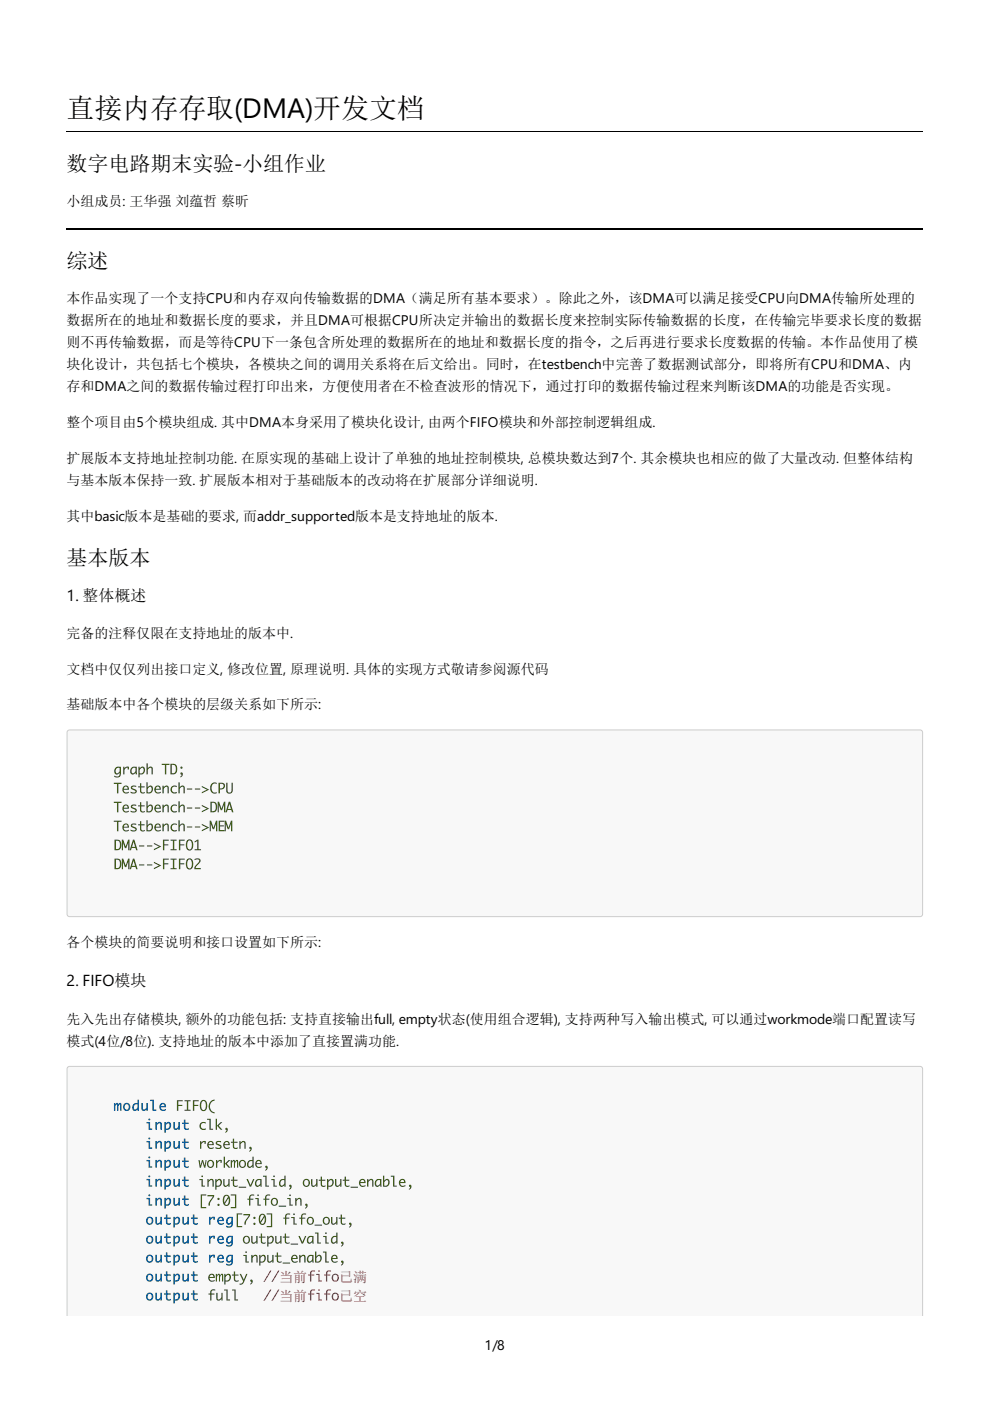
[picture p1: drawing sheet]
<svg xmlns="http://www.w3.org/2000/svg" width="210mm" height="297mm" viewBox="0 0 210 297" stroke-linecap="round" stroke-linejoin="round" font-family="sans-serif">
<path d="M14.1 28h181.6" fill="none" stroke="#000" stroke-width=".21"/>
<path d="M14.1 48.6h181.6" fill="none" stroke="#000" stroke-width=".42"/>
<path d="M14.3 154.8l.4-.1h180.4a.63 .63 0 0 1 .6 .6v38.5a.63 .63 0 0 1-.6 .7h-180.4a.64 .64 0 0 1-.6-.7v-38.5zM14.8 155.5l.4-.2h179.5l.3 .2 .1 .2v37.7l-.1 .2-.3 .2h-179.5h-.2l-.3-.4z" fill-rule="evenodd" fill="#ccc"/>
<path d="M14.5 154.9h180.6l.4 .2v.2v38.5v.2l-.4 .2h-180.4l-.3-.2-.1-.2v-38.5z" fill-rule="evenodd" fill="#f8f8f8"/>
<path d="M14.3 226.2l.4-.2h180.4a.63 .63 0 0 1 .6 .6v52.4h-181.6v-52.4zM14.8 226.8l.4-.2 179.7 .1 .2 .3v52h-180.4z" fill-rule="evenodd" fill="#ccc"/>
<path d="M14.4 226.4l.3-.2 180.6 .1 .2 .3v52.4h-181.2z" fill-rule="evenodd" fill="#f8f8f8"/>
<g fill="#3e5915">
<path d="M24.5 162.8l.4-.2h.7v1.3a.84 .84 0 0 1-.4 .9 .84 .84 0 0 1-1-.1v-.3a.66 .66 0 0 0 .9 .2 .66 .66 0 0 0 .3-.8 .64 .64 0 0 1-1 .3 .64 .64 0 0 1-.1-.9zM24.7 163a.49 .49 0 0 0-.2 .6 .49 .49 0 0 0 .6 .2l.3-.3v-.7h-.5zM26.1 162.6h.3v.3l.4-.4 .5 .1v.5h-.2l-.1-.3-.6 .4v1h-.3zM27.9 162.8l.4-.2h.7l.1 1.6h-.3l-.1-.4a.64 .64 0 0 1-.9 .3 .64 .64 0 0 1-.2-.9zM28.1 163a.49 .49 0 0 0-.3 .6 .49 .49 0 0 0 .7 .2l.2-.3v-.7h-.4zM29.3 162.6h.3v.3a.64 .64 0 0 1 .9-.3 .64 .64 0 0 1 .2 1 .85 .85 0 0 1-1.1 .6v.6h-.3zM29.9 162.9l-.3 .4v.6a.65 .65 0 0 0 .8-.3 .65 .65 0 0 0-.2-.8zM31.1 161.8h.2v1.1a.57 .57 0 0 1 .8-.4 .57 .57 0 0 1 .3 .8v.9h-.3v-1.3l-.2-.1-.3 .1-.3 .3v1h-.2zM34.3 161.9h1.6v.3h-.6v2h-.3v-2h-.7zM36.1 161.9a1.15 1.15 0 0 1 1.3 .4 1.15 1.15 0 0 1 .1 1.4l-.4 .4-1 .1zM36.4 162.2v1.7a.9 .9 0 0 0 .9-.4 .9 .9 0 0 0-.1-1l-.2-.2zM38.3 163.8a.44 .44 0 0 1 .5 .4 .44 .44 0 0 1-.3 .5l-.3 .1v-.2a.28 .28 0 0 0 .3-.2 .28 .28 0 0 0-.2-.3zM38.2 162.8a.25 .25 0 0 1 .5 0 .25 .25 0 0 1-.5 0z"/>
<path d="M24.1 166h1.7v.2h-.7v2h-.3v-2h-.7zM26.2 166.8a.69 .69 0 0 1 .8-.2 .69 .69 0 0 1 .3 .8h-1.1a.62 .62 0 0 0 .4 .6 .62 .62 0 0 0 .7-.1 .56 .56 0 0 1-.8 .3 .9 .9 0 0 1-.3-1.4zM26.4 166.9l-.2 .3h.9l-.3-.4zM27.9 166.7l.8-.1h.2v.3a.49 .49 0 0 0-.9 .2h.1a.71 .71 0 0 1 .7 1l-.5 .1a.49 .49 0 0 1-.6-.4 .63 .63 0 0 0 1-.1l-.2-.1a.59 .59 0 0 1-.6-.3 .59 .59 0 0 1 0-.6zM29.7 166.1h.3v.6h.7v.2h-.7v.7a.43 .43 0 0 0 .2 .4 .43 .43 0 0 0 .5-.1v.2a.65 .65 0 0 1-.7 .1 .65 .65 0 0 1-.3-.6v-.7h-.4v-.2h.4zM31 165.9h.3v1.1a.64 .64 0 0 1 .9-.4 .64 .64 0 0 1 .2 1 1.05 1.05 0 0 1-1.4 .6zM31.6 166.9l-.3 .4v.7a.65 .65 0 0 0 .8-.4 .65 .65 0 0 0-.2-.8zM32.9 166.8a.69 .69 0 0 1 .9-.2 .69 .69 0 0 1 .3 .8h-1.1a.62 .62 0 0 0 .4 .6 .62 .62 0 0 0 .7-.1 .56 .56 0 0 1-.8 .3 .9 .9 0 0 1-.4-1.4zM33.2 166.9l-.2 .3h.8l-.2-.4zM34.4 166.6h.3v.3a.57 .57 0 0 1 .7-.3 .57 .57 0 0 1 .4 .7v.9h-.3v-1.2l-.2-.2-.3 .1-.3 .4v.9h-.3zM36.4 166.8l.7-.2h.4v.3a.65 .65 0 0 0-.9 .1 .65 .65 0 0 0 0 .8 .65 .65 0 0 0 .9 .1v.3a.89 .89 0 0 1-1.2-.2 .89 .89 0 0 1 .1-1.2zM37.8 165.9h.3v1a.57 .57 0 0 1 .7-.3 .57 .57 0 0 1 .4 .7v.9h-.3v-1.2l-.2-.2-.3 .1-.3 .4v.9h-.3zM39.6 167.2h1.2v.2h-1.2zM41.3 167.2h1.1v.2h-1.1zM42.8 166.6l1.6 .8-1.6 .8v-.2l1.1-.6-1.1-.5zM44.9 166.1l.7-.2 .4 .1v.3a.83 .83 0 0 0-1 .1 .83 .83 0 0 0-.1 1 .65 .65 0 0 0 .4 .6 .65 .65 0 0 0 .7-.1v.3a1.08 1.08 0 0 1-1.3-.3 1.08 1.08 0 0 1-.1-1.3zM46.3 166h.6a.76 .76 0 0 1 .8 .9 .76 .76 0 0 1-1.1 .5v.8h-.3zM46.6 166.2v1a.55 .55 0 0 0 .8-.5 .55 .55 0 0 0-.8-.5zM47.9 166h.3v1.4a.47 .47 0 0 0 .6 .6 .47 .47 0 0 0 .3-.7v-1.3h.3v1.4a.72 .72 0 0 1-.8 .9 .72 .72 0 0 1-.7-.9z"/>
<path d="M24.1 170h1.7v.2h-.7v2h-.3v-2h-.7zM26.2 170.8a.69 .69 0 0 1 .8-.2 .69 .69 0 0 1 .3 .9h-1.1a.62 .62 0 0 0 .4 .6 .62 .62 0 0 0 .7-.2 .56 .56 0 0 1-.8 .3 .9 .9 0 0 1-.3-1.4zM26.4 170.9l-.2 .4h.9l-.3-.5zM27.9 170.7l.8-.1h.2v.3a.49 .49 0 0 0-.9 .2h.1a.71 .71 0 0 1 .7 1l-.5 .2a.49 .49 0 0 1-.6-.4 .63 .63 0 0 0 1-.1l-.2-.2a.59 .59 0 0 1-.6-.3 .59 .59 0 0 1 0-.6zM29.7 170.1h.3v.6h.7v.3h-.7v.6a.43 .43 0 0 0 .2 .5 .43 .43 0 0 0 .5-.2v.3a.65 .65 0 0 1-.7 0 .65 .65 0 0 1-.3-.6v-.6h-.4v-.3h.4zM31 169.9h.3v1.1a.64 .64 0 0 1 .9-.3 .64 .64 0 0 1 .2 .9 1.05 1.05 0 0 1-1.4 .6zM31.6 171l-.3 .3v.7a.65 .65 0 0 0 .8-.4 .65 .65 0 0 0-.2-.8zM32.9 170.8a.69 .69 0 0 1 .9-.2 .69 .69 0 0 1 .3 .9h-1.1a.62 .62 0 0 0 .4 .6 .62 .62 0 0 0 .7-.2 .56 .56 0 0 1-.8 .3 .9 .9 0 0 1-.4-1.4zM33.2 170.9l-.2 .4h.8l-.2-.5zM34.4 170.6h.3v.4a.57 .57 0 0 1 .7-.4 .57 .57 0 0 1 .4 .7v.9h-.3v-1.2l-.2-.2-.3 .1-.3 .4v.9h-.3zM36.4 170.8l.7-.2 .4 .1v.2a.65 .65 0 0 0-.9 .1 .65 .65 0 0 0 0 .9 .65 .65 0 0 0 .9 0v.3a.89 .89 0 0 1-1.2-.2 .89 .89 0 0 1 .1-1.2zM37.8 169.9h.3v1.1a.57 .57 0 0 1 .7-.4 .57 .57 0 0 1 .4 .7v.9h-.3v-1.2l-.2-.2-.3 .1-.3 .4v.9h-.3zM39.6 171.2h1.2v.2h-1.2zM41.3 171.2h1.1v.2h-1.1zM42.8 170.7l1.6 .7-1.6 .8v-.2l1.1-.6-1.1-.5zM44.6 170a1.15 1.15 0 0 1 1.3 .4 1.15 1.15 0 0 1 0 1.3l-.4 .5h-.9zM44.9 170.2v1.8a.9 .9 0 0 0 .8-.5 .9 .9 0 0 0 0-.9l-.2-.3zM46.2 170h.2l.6 1.5 .5-1.5h.3v2.2h-.3v-1.6l-.4 1.2h-.3l-.4-1.2v1.6h-.2zM48.5 170h.3l.7 2.2h-.3l-.2-.5h-.8l-.1 .5h-.3zM48.6 170.4l-.3 1.1h.7z"/>
<path d="M24.1 174h1.7v.2h-.7v2h-.3v-2h-.7zM26.2 174.8a.69 .69 0 0 1 .8-.1 .69 .69 0 0 1 .3 .8h-1.1a.62 .62 0 0 0 .4 .6 .62 .62 0 0 0 .7-.2 .56 .56 0 0 1-.8 .4 .9 .9 0 0 1-.3-1.5zM26.4 174.9l-.2 .4h.9l-.3-.5zM27.9 174.7l.8-.1 .2 .1v.2a.49 .49 0 0 0-.9 .2l.1 .1a.71 .71 0 0 1 .7 1l-.5 .1a.49 .49 0 0 1-.6-.4 .63 .63 0 0 0 1-.1l-.2-.2a.59 .59 0 0 1-.6-.2 .59 .59 0 0 1 0-.7zM29.7 174.1h.3v.7h.7v.2h-.7v.6a.43 .43 0 0 0 .2 .5 .43 .43 0 0 0 .5-.2v.3a.65 .65 0 0 1-.7 0 .65 .65 0 0 1-.3-.6v-.6h-.4v-.2h.4zM31 173.9h.3v1.1a.64 .64 0 0 1 .9-.3 .64 .64 0 0 1 .2 .9 1.05 1.05 0 0 1-1.4 .6zM31.6 175l-.3 .3v.7a.65 .65 0 0 0 .8-.3 .65 .65 0 0 0-.2-.9zM32.9 174.8a.69 .69 0 0 1 .9-.1 .69 .69 0 0 1 .3 .8h-1.1a.62 .62 0 0 0 .4 .6 .62 .62 0 0 0 .7-.2 .56 .56 0 0 1-.8 .4 .9 .9 0 0 1-.4-1.5zM33.2 174.9l-.2 .4h.8l-.2-.5zM34.4 174.6h.3v.4a.57 .57 0 0 1 .7-.4 .57 .57 0 0 1 .4 .7v.9h-.3v-1.2l-.2-.2-.3 .2-.3 .3v.9h-.3zM36.4 174.8l.7-.2 .4 .1v.2a.65 .65 0 0 0-.9 .1 .65 .65 0 0 0 0 .9 .65 .65 0 0 0 .9 0v.3a.89 .89 0 0 1-1.2-.2 .89 .89 0 0 1 .1-1.2zM37.8 173.9h.3v1.1a.57 .57 0 0 1 .7-.4 .57 .57 0 0 1 .4 .7v.9h-.3v-1.2l-.2-.2-.3 .2-.3 .3v.9h-.3zM39.6 175.2h1.2v.3h-1.2zM41.3 175.2h1.1v.3h-1.1zM42.8 174.7l1.6 .8-1.6 .7v-.2l1.1-.5-1.1-.6zM44.5 174h.3l.5 1.5 .5-1.5h.3v2.2h-.3v-1.6l-.4 1.2h-.3l-.4-1.2v1.6h-.2zM46.4 174h1.2v.2h-.9v.8h.8v.2h-.8v.8h.9v.2h-1.2zM47.6 174h.3l.5 1.5 .6-1.5h.3v2.2h-.3v-1.6l-.4 1.2h-.3l-.4-1.2v1.6h-.3z"/>
<path d="M24.3 178a1.15 1.15 0 0 1 1.3 .4 1.15 1.15 0 0 1 0 1.3l-.4 .5-.9 .1zM24.6 178.2v1.8a.9 .9 0 0 0 .8-.4 .9 .9 0 0 0 0-1l-.2-.3zM25.8 178h.3l.5 1.5 .6-1.5h.3v2.3h-.3v-1.7l-.4 1.2h-.3l-.4-1.2v1.7h-.3zM28.2 178h.3l.7 2.3h-.3l-.2-.5h-.8l-.1 .5h-.3zM28.3 178.5l-.3 1.1h.7zM29.5 179.2h1.1v.3h-1.1zM31.2 179.2h1.1v.3h-1.1zM32.6 178.7l1.6 .8-1.6 .8v-.3l1.1-.5-1.1-.6zM34.5 178h1.3v.2h-1v.8h.9v.2h-.9v1.1h-.3zM36.2 178h1.2v.2h-.5v1.8h.5v.3h-1.2v-.3h.5v-1.8h-.5zM37.9 178h1.3v.2h-1v.8h.9v.2h-.9v1.1h-.3zM39.8 178.1a.85 .85 0 0 1 .9 .1 .85 .85 0 0 1 .3 .9 .82 .82 0 0 1-.3 1.1 .82 .82 0 0 1-1.1-.2l-.2-1.2zM39.9 178.3a1.27 1.27 0 0 0 .3 1.8 1.19 1.19 0 0 0 0-1.9zM41.3 178.4l.8-.4v2h.5v.3h-1.3v-.3h.5v-1.7l-.5 .3z"/>
<path d="M24.3 182a1.15 1.15 0 0 1 1.3 .4 1.15 1.15 0 0 1 0 1.4l-.4 .4-.9 .1zM24.6 182.3v1.7a.9 .9 0 0 0 .8-.4 .9 .9 0 0 0 0-1l-.2-.2zM25.8 182h.3l.5 1.5 .6-1.5h.3v2.3h-.3v-1.6l-.4 1.1h-.3l-.4-1.1v1.6h-.3zM28.2 182h.3l.7 2.3h-.3l-.2-.5h-.8l-.1 .5h-.3zM28.3 182.5l-.3 1.1h.7zM29.5 183.3h1.1v.2h-1.1zM31.2 183.3h1.1v.2h-1.1zM32.6 182.7l1.6 .8-1.6 .8v-.3l1.1-.5-1.1-.5zM34.5 182h1.3v.3h-1v.7h.9v.3h-.9v1h-.3zM36.2 182h1.2v.3h-.5v1.8h.5v.2h-1.2v-.2h.5v-1.8h-.5zM37.9 182h1.3v.3h-1v.7h.9v.3h-.9v1h-.3zM39.8 182.1a.85 .85 0 0 1 .9 .1 .85 .85 0 0 1 .3 1 .82 .82 0 0 1-.3 1 .82 .82 0 0 1-1.1-.2l-.2-1.2zM39.9 182.3a1.27 1.27 0 0 0 .3 1.8 1.19 1.19 0 0 0 0-1.9zM41.3 182.1a.74 .74 0 0 1 .7-.1 .74 .74 0 0 1 .5 .6l-1 1.4h1.1v.3h-1.4a2.92 2.92 0 0 1 1-1.7 .56 .56 0 0 0-.9-.2z"/>
</g>
<path d="M24.2 233.9h.3v.3v-.2a.31 .31 0 0 1 .4-.2 .31 .31 0 0 1 .2 .5 .34 .34 0 0 1 .2-.4 .34 .34 0 0 1 .4 .2l.1 1.4h-.3l-.1-1.4-.3 .5v.9h-.3l-.1-1.4-.2 .5v.9h-.3zM26 234.7a.85 .85 0 0 1 1.7 0 .85 .85 0 0 1-1.7 0zM26.6 234.3a.51 .51 0 0 0-.1 .7 .51 .51 0 0 0 .7 0 .52 .52 0 0 0 0-.7 .52 .52 0 0 0-.6 0zM29.1 233.2h.4v2.3h-.4v-.3a.64 .64 0 0 1-.9 .2 .64 .64 0 0 1-.1-.9 .85 .85 0 0 1 1-.6zM28.5 234.3a.45 .45 0 0 0-.2 .6 .45 .45 0 0 0 .6 .2l.2-.3v-.6zM30 233.9h.3v1.2l.2 .2 .5-.5v-.9h.4v1.6h-.4v-.3a.56 .56 0 0 1-.7 .3 .56 .56 0 0 1-.3-.7zM31.9 233.2h.7v2h.5v.3h-.8v-2.1h-.4zM34 234.1a.71 .71 0 0 1 .9-.2 .71 .71 0 0 1 .3 .9h-1.1a.6 .6 0 0 0 .4 .5 .6 .6 0 0 0 .7-.2 .57 .57 0 0 1-.9 .4 .92 .92 0 0 1-.3-1.4zM34.3 234.2l-.2 .3h.8l-.2-.4z" fill="#059"/>
<path d="M37.5 233.3h1.2v.2h-.9v.8h.9v.2h-.9v1h-.3zM39.1 233.3h1.3v.2h-.5v1.8h.5v.2h-1.3v-.2h.5v-1.8h-.5zM40.9 233.3h1.2v.2h-.9v.8h.8v.2h-.8v1h-.3zM42.7 233.3a.85 .85 0 0 1 1 .1 .85 .85 0 0 1 .2 1 .82 .82 0 0 1-.3 1 .82 .82 0 0 1-1-.1l-.2-1.2zM42.9 233.5a1.27 1.27 0 0 0 .3 1.9 1.19 1.19 0 0 0 0-2zM44.7 233.5l.6-.3 .2-.1v.3a1.27 1.27 0 0 0-1 1.2 1.27 1.27 0 0 0 1 1.2v.3a1.5 1.5 0 0 1-1.2-1.1 1.5 1.5 0 0 1 .4-1.5z" fill="#3e5915"/>
<path d="M31.1 237.9h.7v1.4h.5v.2h-.8v-1.3h-.4zM31.5 237.4a.2 .2 0 0 1 .4 0 .2 .2 0 0 1-.4 0zM33 237.9h.3v.3a.56 .56 0 0 1 .7-.3 .56 .56 0 0 1 .3 .7v.9h-.3v-1.2l-.2-.2-.5 .5v.9h-.3zM34.8 237.9h.4v.3a.64 .64 0 0 1 .9-.2 .64 .64 0 0 1 .1 .9 .85 .85 0 0 1-1 .6v.7h-.4zM35.4 238.3l-.2 .3v.7a.61 .61 0 0 0 .7-.4 .61 .61 0 0 0-.2-.7zM36.8 237.9h.3v1.2l.2 .2 .5-.5v-.9h.3v1.6h-.3v-.3a.56 .56 0 0 1-.7 .4 .56 .56 0 0 1-.3-.8zM39 237.4h.3v.6h.7v.3h-.7v.6a.41 .41 0 0 0 .3 .4 .41 .41 0 0 0 .5-.1v.3a.66 .66 0 0 1-.8 0 .66 .66 0 0 1-.3-.6v-.6h-.4v-.3h.4z" fill="#059"/>
<path d="M42.5 238.1l.8-.2 .3 .1v.2a.65 .65 0 0 0-.8 .1 .65 .65 0 0 0 0 .9 .65 .65 0 0 0 .8 0v.3a.89 .89 0 0 1-1.1-.2 .89 .89 0 0 1 0-1.2zM43.9 237.2h.8v2.1h.5v.2h-.8v-2.1h-.5zM45.7 237.2h.3v1.5l.8-.8h.3l-.7 .8 .8 .8h-.4l-.8-.8v.8h-.3zM47.8 239.2a.44 .44 0 0 1 .6 .3 .44 .44 0 0 1-.4 .5l-.3 .2v-.2a.28 .28 0 0 0 .3-.3 .28 .28 0 0 0-.2-.3z" fill="#3e5915"/>
<path d="M31.1 241.9h.7v1.4h.5v.3h-.8v-1.4h-.4zM31.5 241.4a.2 .2 0 0 1 .4 0 .2 .2 0 0 1-.4 0zM33 241.9h.3v.4a.56 .56 0 0 1 .7-.4 .56 .56 0 0 1 .3 .7v1h-.3v-1.3l-.2-.1-.5 .4v1h-.3zM34.8 241.9h.4v.4a.64 .64 0 0 1 .9-.3 .64 .64 0 0 1 .1 .9 .85 .85 0 0 1-1 .7v.6h-.4zM35.4 242.3l-.2 .3v.7a.61 .61 0 0 0 .7-.4 .61 .61 0 0 0-.2-.7zM36.8 241.9h.3v1.3l.2 .1 .5-.4v-1h.3v1.7h-.3v-.4a.56 .56 0 0 1-.7 .4 .56 .56 0 0 1-.3-.8zM39 241.4h.3v.6h.7v.3h-.7v.6a.41 .41 0 0 0 .3 .5 .41 .41 0 0 0 .5-.2v.3a.66 .66 0 0 1-.8 0 .66 .66 0 0 1-.3-.6v-.6h-.4v-.3h.4z" fill="#059"/>
<path d="M42.4 241.9h.3v.4l.4-.4h.5v.6h-.2l-.1-.4-.6 .5v1h-.3zM44.1 242.1a.69 .69 0 0 1 .9-.1 .69 .69 0 0 1 .3 .8h-1.1a.62 .62 0 0 0 .4 .6 .62 .62 0 0 0 .7-.2 .56 .56 0 0 1-.8 .4 .9 .9 0 0 1-.4-1.5zM44.4 242.2l-.2 .4h.8l-.2-.4zM45.9 242l.8-.1 .2 .1v.2a.49 .49 0 0 0-.9 .2l.1 .1a.71 .71 0 0 1 .7 1l-.5 .1a.49 .49 0 0 1-.6-.4 .63 .63 0 0 0 1-.1l-.2-.2a.59 .59 0 0 1-.6-.2 .59 .59 0 0 1 0-.7zM47.5 242.1a.69 .69 0 0 1 .9-.1 .69 .69 0 0 1 .3 .8h-1.1a.62 .62 0 0 0 .4 .6 .62 .62 0 0 0 .7-.2 .56 .56 0 0 1-.8 .4 .9 .9 0 0 1-.4-1.5zM47.8 242.2l-.2 .4h.8l-.2-.4zM49.4 241.4h.2v.7h.8v.2h-.8v.6a.43 .43 0 0 0 .3 .5 .43 .43 0 0 0 .5-.1v.2a.65 .65 0 0 1-.7 0 .65 .65 0 0 1-.3-.5v-.7h-.4v-.2h.4zM50.7 241.9h.3v.4a.57 .57 0 0 1 .7-.4 .57 .57 0 0 1 .4 .8v.9h-.3v-1.3l-.2-.2-.3 .2-.3 .3v1h-.3zM52.9 243.2a.44 .44 0 0 1 .5 .3 .44 .44 0 0 1-.3 .6l-.3 .1v-.2a.28 .28 0 0 0 .3-.3 .28 .28 0 0 0-.2-.2z" fill="#3e5915"/>
<path d="M31.1 245.9h.7v1.4h.5v.3h-.8v-1.4h-.4zM31.5 245.4a.2 .2 0 0 1 .4 0 .2 .2 0 0 1-.4 0zM33 245.9h.3v.4a.56 .56 0 0 1 .7-.4 .56 .56 0 0 1 .3 .8v.9h-.3v-1.3l-.2-.1-.5 .4v1h-.3zM34.8 245.9h.4v.4a.64 .64 0 0 1 .9-.3 .64 .64 0 0 1 .1 1 .85 .85 0 0 1-1 .6v.6h-.4zM35.4 246.3l-.2 .3v.7a.61 .61 0 0 0 .7-.3 .61 .61 0 0 0-.2-.8zM36.8 245.9h.3v1.3l.2 .1 .5-.4v-1h.3v1.7h-.3v-.4a.56 .56 0 0 1-.7 .4 .56 .56 0 0 1-.3-.7zM39 245.4h.3v.7h.7v.2h-.7v.7a.41 .41 0 0 0 .3 .4 .41 .41 0 0 0 .5-.2v.3a.66 .66 0 0 1-.8 .1 .66 .66 0 0 1-.3-.6v-.7h-.4v-.2h.4z" fill="#059"/>
<path d="M42.1 246h.2l.2 1.2 .3-1.2h.3l.3 1.2 .2-1.2h.2l-.3 1.6h-.2l-.4-1.3-.3 1.3h-.3zM43.8 246.8a.85 .85 0 0 1 1.7 0 .85 .85 0 0 1-1.7 0zM44.3 246.3a.58 .58 0 0 0-.1 .8 .58 .58 0 0 0 .8 .1 .58 .58 0 0 0 .1-.7 .58 .58 0 0 0-.8-.2zM45.8 246h.3v.3l.4-.4 .5 .1v.5h-.2l-.2-.3-.5 .4v1h-.3zM47.4 245.2h.3v1.5l.8-.7h.3l-.7 .7 .8 .9h-.4l-.8-.9v.9h-.3zM48.9 246h.3v.3l.1-.2a.3 .3 0 0 1 .4-.2 .3 .3 0 0 1 .1 .5 .35 .35 0 0 1 .3-.4 .35 .35 0 0 1 .4 .1v1.5h-.2l-.1-1.4-.4 .5v.9h-.2l-.1-1.4-.3 .4v1h-.3zM50.6 246.8a.82 .82 0 0 1 1.6 0 .82 .82 0 0 1-1.6 0zM51.1 246.3a.58 .58 0 0 0-.1 .8 .58 .58 0 0 0 .7 .1 .58 .58 0 0 0 .1-.7 .58 .58 0 0 0-.7-.2zM53.5 245.2h.3v2.4h-.3v-.4a.64 .64 0 0 1-.9 .3 .64 .64 0 0 1-.2-.9 .85 .85 0 0 1 1.1-.6zM52.8 246.4a.49 .49 0 0 0-.2 .6 .49 .49 0 0 0 .6 .2l.3-.3v-.7h-.4zM54.3 246.2a.69 .69 0 0 1 .9-.2 .69 .69 0 0 1 .3 .8h-1.1a.62 .62 0 0 0 .4 .6 .62 .62 0 0 0 .7-.2 .56 .56 0 0 1-.8 .4 .9 .9 0 0 1-.4-1.4zM54.6 246.3l-.2 .3h.8l-.2-.4zM56.3 247.2a.44 .44 0 0 1 .5 .4 .44 .44 0 0 1-.3 .5l-.3 .1v-.2a.28 .28 0 0 0 .3-.2 .28 .28 0 0 0-.3-.3z" fill="#3e5915"/>
<path d="M31.1 250h.7v1.3h.5v.3h-.8v-1.4h-.4zM31.5 249.4a.2 .2 0 0 1 .4 0 .2 .2 0 0 1-.4 0zM33 250h.3v.3a.56 .56 0 0 1 .7-.4 .56 .56 0 0 1 .3 .8v.9h-.3v-1.2l-.2-.2-.5 .5v.9h-.3zM34.8 250h.4v.3a.64 .64 0 0 1 .9-.3 .64 .64 0 0 1 .1 1 .85 .85 0 0 1-1 .6v.6h-.4zM35.4 250.3l-.2 .4v.6a.61 .61 0 0 0 .7-.3 .61 .61 0 0 0-.2-.8zM36.8 250h.3v1.2l.2 .1 .5-.4v-.9h.3v1.6h-.3v-.3a.56 .56 0 0 1-.7 .3 .56 .56 0 0 1-.3-.7zM39 249.5h.3v.6h.7v.3h-.7v.6a.41 .41 0 0 0 .3 .4 .41 .41 0 0 0 .5-.2v.3a.66 .66 0 0 1-.8 .1 .66 .66 0 0 1-.3-.6v-.6h-.4v-.3h.4z" fill="#059"/>
<path d="M42.3 250h.7v1.4h.4v.2h-.7v-1.4h-.4zM42.7 249.4a.18 .18 0 0 1 .3 0 .18 .18 0 0 1-.3 0zM44 250h.2v.3a.57 .57 0 0 1 .8-.3 .57 .57 0 0 1 .3 .7v.9h-.3v-1.2l-.2-.2-.3 .1-.3 .4v.9h-.2zM45.6 250h.3v.3a.64 .64 0 0 1 .9-.3 .64 .64 0 0 1 .2 1 .85 .85 0 0 1-1.1 .6v.6h-.3zM46.2 250.3l-.3 .4v.7a.65 .65 0 0 0 .8-.4 .65 .65 0 0 0-.2-.8zM47.3 250h.3v1.2l.2 .2 .6-.5v-.9h.3v1.6h-.3v-.4a.57 .57 0 0 1-.7 .4 .57 .57 0 0 1-.4-.7zM49.4 249.5h.2v.6h.8v.2h-.8v.7a.43 .43 0 0 0 .3 .4 .43 .43 0 0 0 .5-.1v.2a.65 .65 0 0 1-.7 .1 .65 .65 0 0 1-.3-.6v-.7h-.4v-.2h.4zM50.6 251.6h1.6v.2h-1.6zM52.3 250h.3l.5 1.3 .6-1.3h.2l-.7 1.6h-.2zM54.3 250.2l.4-.2h.8v1.6h-.3v-.4a.64 .64 0 0 1-.9 .3 .64 .64 0 0 1-.2-.9zM54.5 250.4a.49 .49 0 0 0-.2 .6 .49 .49 0 0 0 .6 .3l.3-.4v-.7h-.4zM55.8 249.3h.7v2.1h.5v.2h-.7v-2.1h-.5zM57.5 250h.7v1.4h.5v.2h-.7v-1.4h-.5zM57.9 249.4a.2 .2 0 0 1 .4 0 .2 .2 0 0 1-.4 0zM60.3 249.3h.3v2.3h-.3v-.4a.64 .64 0 0 1-.9 .3 .64 .64 0 0 1-.2-.9 .85 .85 0 0 1 1.1-.6zM59.6 250.4a.49 .49 0 0 0-.2 .6 .49 .49 0 0 0 .6 .3l.3-.4v-.7h-.4zM61.4 251.2a.44 .44 0 0 1 .5 .4 .44 .44 0 0 1-.3 .5l-.3 .1v-.2a.28 .28 0 0 0 .2-.2 .28 .28 0 0 0-.2-.3zM64.1 250.8a.85 .85 0 0 1 1.7 0 .85 .85 0 0 1-1.7 0zM64.6 250.3a.58 .58 0 0 0-.1 .8 .58 .58 0 0 0 .8 .2 .58 .58 0 0 0 .1-.8 .58 .58 0 0 0-.8-.2zM66 250h.2l.1 1.2 .2 .2 .5-.5v-.9h.3v1.6h-.3v-.4a.57 .57 0 0 1-.7 .4 .57 .57 0 0 1-.3-.7zM68 249.5h.3v.6h.7v.2h-.7v.7a.43 .43 0 0 0 .2 .4 .43 .43 0 0 0 .5-.1v.2a.65 .65 0 0 1-.7 .1 .65 .65 0 0 1-.3-.6v-.7h-.4v-.2h.4zM69.3 250h.3v.3a.64 .64 0 0 1 .9-.3 .64 .64 0 0 1 .2 1 .85 .85 0 0 1-1.1 .6v.6h-.3zM69.9 250.3l-.3 .4v.7a.65 .65 0 0 0 .8-.4 .65 .65 0 0 0-.2-.8zM71 250h.3v1.2l.2 .2 .6-.5v-.9h.3v1.6h-.3v-.4a.57 .57 0 0 1-.7 .4 .57 .57 0 0 1-.4-.7zM73.1 249.5h.2v.6h.8v.2h-.8v.7a.43 .43 0 0 0 .3 .4 .43 .43 0 0 0 .5-.1v.2a.65 .65 0 0 1-.7 .1 .65 .65 0 0 1-.3-.6v-.7h-.4v-.2h.4zM74.3 251.6h1.6v.2h-1.6zM76.3 250.2a.69 .69 0 0 1 .9-.2 .69 .69 0 0 1 .3 .8h-1.1a.62 .62 0 0 0 .4 .6 .62 .62 0 0 0 .7-.2 .56 .56 0 0 1-.8 .4 .9 .9 0 0 1-.4-1.4zM76.6 250.3l-.2 .3h.8l-.2-.4zM77.8 250h.3v.3a.57 .57 0 0 1 .7-.3 .57 .57 0 0 1 .4 .7v.9h-.3v-1.2l-.2-.2-.3 .1-.3 .4v.9h-.3zM79.7 250.2l.4-.2h.8v1.6h-.3v-.4a.64 .64 0 0 1-.9 .3 .64 .64 0 0 1-.2-.9zM79.9 250.4a.49 .49 0 0 0-.2 .6 .49 .49 0 0 0 .6 .3l.3-.4v-.7h-.4zM81.2 249.3h.3v1a.64 .64 0 0 1 .9-.3 .64 .64 0 0 1 .2 1 1.05 1.05 0 0 1-1.4 .6zM81.7 250.3l-.2 .4v.7a.65 .65 0 0 0 .8-.4 .65 .65 0 0 0-.3-.8zM82.9 249.3h.7v2.1h.5v.2h-.8v-2.1h-.4zM84.8 250.2a.69 .69 0 0 1 .9-.2 .69 .69 0 0 1 .3 .8h-1.1a.62 .62 0 0 0 .4 .6 .62 .62 0 0 0 .7-.2 .56 .56 0 0 1-.9 .4 .9 .9 0 0 1-.3-1.4zM85 250.3l-.1 .3h.8l-.2-.4zM86.8 251.2a.44 .44 0 0 1 .5 .4 .44 .44 0 0 1-.3 .5l-.3 .1v-.2a.28 .28 0 0 0 .2-.2 .28 .28 0 0 0-.2-.3z" fill="#3e5915"/>
<path d="M31.1 254h.7v1.3h.5v.3h-.8v-1.3h-.4zM31.5 253.4a.2 .2 0 0 1 .4 0 .2 .2 0 0 1-.4 0zM33 254h.3v.3a.56 .56 0 0 1 .7-.3 .56 .56 0 0 1 .3 .7v.9h-.3v-1.2l-.2-.2-.5 .5v.9h-.3zM34.8 254h.4v.3a.64 .64 0 0 1 .9-.2 .64 .64 0 0 1 .1 .9 .85 .85 0 0 1-1 .6v.6h-.4zM35.4 254.4l-.2 .3v.6a.61 .61 0 0 0 .7-.3 .61 .61 0 0 0-.2-.8zM36.8 254h.3v1.2l.2 .2 .5-.5v-.9h.3v1.6h-.3v-.3a.56 .56 0 0 1-.7 .3 .56 .56 0 0 1-.3-.7zM39 253.5h.3v.6h.7v.3h-.7v.6a.41 .41 0 0 0 .3 .4 .41 .41 0 0 0 .5-.1v.2a.66 .66 0 0 1-.8 .1 .66 .66 0 0 1-.3-.6v-.6h-.4v-.3h.4z" fill="#059"/>
<g fill="#3e5915">
<path d="M42.6 253.2h1.1v.3h-.9v2.4h.9v.3h-1.1z"/>
<path d="M44 253.4h1.4v.4l-.4 .5a1.62 1.62 0 0 0-.5 1.3h-.3a3.2 3.2 0 0 1 .9-2h-1.1z"/>
<path d="M46.1 255.5a.25 .25 0 0 1 .5 0 .25 .25 0 0 1-.5 0zM46.1 254.2a.25 .25 0 0 1 .5 0 .25 .25 0 0 1-.5 0z"/>
<path d="M47.6 253.5a.85 .85 0 0 1 1 0 .85 .85 0 0 1 .2 1 .82 .82 0 0 1-.3 1 .82 .82 0 0 1-1.1-.1l-.1-1.2zM47.7 253.7l-.2 .5 .1 .8 .8-1.2-.3-.3zM48.5 254l-.8 1.3a.42 .42 0 0 0 .5 .1 .42 .42 0 0 0 .3-.5z"/>
<path d="M48.9 253.2h1.2v3h-1.2v-.3h.9v-2.4h-.9zM53 253.5l.7-.2h.2v.2a.53 .53 0 0 0-.6 0 .53 .53 0 0 0-.2 .6h.6v.3h-.6v1.2h-.3v-1.2h-.3v-.3h.3zM54.1 254h.8v1.4h.4v.2h-.7v-1.4h-.5zM54.5 253.4a.2 .2 0 0 1 .4 0 .2 .2 0 0 1-.4 0zM56.4 253.5l.7-.2h.2v.2a.53 .53 0 0 0-.7 0 .53 .53 0 0 0-.1 .6h.6v.3h-.6v1.2h-.3v-1.2h-.4v-.3h.4zM57.4 254.8a.82 .82 0 0 1 1.6 0 .82 .82 0 0 1-1.6 0zM57.8 254.4a.58 .58 0 0 0 0 .7 .58 .58 0 0 0 .7 .2 .58 .58 0 0 0 .1-.8 .58 .58 0 0 0-.8-.1zM59.1 255.6h1.6v.2h-1.6zM60.9 254h.7v1.4h.5v.2h-.7v-1.4h-.5zM61.3 253.4a.2 .2 0 0 1 .4 0 .2 .2 0 0 1-.4 0zM62.6 254h.3v.4a.57 .57 0 0 1 .7-.4 .57 .57 0 0 1 .3 .7v.9h-.2v-1.2l-.3-.2-.3 .1-.2 .4v.9h-.3zM64.8 255.3a.44 .44 0 0 1 .5 .3 .44 .44 0 0 1-.3 .5l-.3 .2v-.2a.28 .28 0 0 0 .2-.3 .28 .28 0 0 0-.2-.3z"/>
</g>
<g fill="#059">
<path d="M30.9 258.9a.85 .85 0 0 1 1.7 0 .85 .85 0 0 1-1.7 0zM31.4 258.4a.51 .51 0 0 0 0 .7 .51 .51 0 0 0 .7 0 .52 .52 0 0 0 0-.6 .52 .52 0 0 0-.7-.1zM32.9 258h.4v1.2l.2 .2 .5-.5v-.9h.3v1.6h-.3v-.3a.56 .56 0 0 1-.7 .4 .56 .56 0 0 1-.4-.8zM35.2 257.5h.3v.6h.7v.3h-.7v.6a.41 .41 0 0 0 .3 .4 .41 .41 0 0 0 .4-.1v.3a.66 .66 0 0 1-.7 0 .66 .66 0 0 1-.3-.6v-.6h-.4v-.3h.4zM36.7 258h.4v.4a.64 .64 0 0 1 .9-.3 .64 .64 0 0 1 .1 .9 .85 .85 0 0 1-1 .6v.7h-.4zM37.3 258.4l-.2 .3v.7a.61 .61 0 0 0 .7-.4 .61 .61 0 0 0-.2-.7zM38.7 258h.3v1.2l.2 .2 .5-.5v-.9h.3v1.6h-.3v-.3a.56 .56 0 0 1-.7 .4 .56 .56 0 0 1-.3-.8zM40.9 257.5h.3v.6h.7v.3h-.7v.6a.41 .41 0 0 0 .3 .4 .41 .41 0 0 0 .5-.1v.3a.66 .66 0 0 1-.7 0 .66 .66 0 0 1-.4-.6v-.6h-.4v-.3h.4z"/>
<path d="M44.3 258h.3v.3l.4-.3h.6v.6h-.4v-.3l-.6 .4v.9h-.3zM46.3 258.2a.71 .71 0 0 1 .9-.2 .71 .71 0 0 1 .3 .9h-1.1a.6 .6 0 0 0 .4 .5 .6 .6 0 0 0 .7-.2 .57 .57 0 0 1-.9 .5 .92 .92 0 0 1-.3-1.5zM46.6 258.3l-.2 .3h.7l-.2-.3zM48.2 258.2l.4-.2h.8v1.4a.86 .86 0 0 1-.5 .9 .86 .86 0 0 1-1-.2v-.3a.63 .63 0 0 0 .8 .2 .63 .63 0 0 0 .3-.7 .64 .64 0 0 1-.9 .3 .64 .64 0 0 1-.1-1zM48.4 258.4a.45 .45 0 0 0-.2 .6 .45 .45 0 0 0 .6 .3l.2-.4v-.6z"/>
</g>
<g fill="#3e5915">
<path d="M50.2 257.3h1.2v.2h-.9v2.5h.9v.2h-1.2z"/>
<path d="M51.6 257.4h1.4v.4l-.4 .5a1.62 1.62 0 0 0-.5 1.3h-.3a3.2 3.2 0 0 1 1-1.9h-1.2z"/>
<path d="M53.7 259.5a.25 .25 0 0 1 .5 0 .25 .25 0 0 1-.5 0zM53.7 258.2a.25 .25 0 0 1 .5 0 .25 .25 0 0 1-.5 0z"/>
<path d="M55.2 257.5a.85 .85 0 0 1 1 .1 .85 .85 0 0 1 .2 .9 .82 .82 0 0 1-.3 1 .82 .82 0 0 1-1-.1l-.2-1.2zM55.4 257.7l-.2 .5v.8l.8-1.2-.3-.2zM56.1 258.1l-.8 1.2a.42 .42 0 0 0 .5 .2 .42 .42 0 0 0 .3-.5z"/>
<path d="M56.5 257.3h1.2v2.9h-1.2v-.2h.9v-2.5h-.9zM60.6 257.5l.7-.2h.2v.3a.53 .53 0 0 0-.6 0 .53 .53 0 0 0-.2 .6h.6v.2h-.6v1.2h-.3v-1.2h-.3v-.2h.3zM61.8 258h.7v1.4h.4v.2h-.7v-1.3h-.4zM62.2 257.4a.18 .18 0 0 1 .3 0 .18 .18 0 0 1-.3 0zM64 257.5l.7-.2h.2v.3a.53 .53 0 0 0-.6 0 .53 .53 0 0 0-.2 .6h.6v.2h-.6v1.2h-.3v-1.2h-.3v-.2h.3zM65 258.9a.82 .82 0 0 1 1.6 0 .82 .82 0 0 1-1.6 0zM65.5 258.4a.58 .58 0 0 0-.1 .8 .58 .58 0 0 0 .7 .1 .58 .58 0 0 0 .1-.8 .58 .58 0 0 0-.7-.1zM66.7 259.6h1.6v.3h-1.6zM68.4 258.9a.82 .82 0 0 1 1.6 0 .82 .82 0 0 1-1.6 0zM68.8 258.4a.58 .58 0 0 0 0 .8 .58 .58 0 0 0 .7 .1 .58 .58 0 0 0 .1-.8 .58 .58 0 0 0-.8-.1zM70.2 258h.3v1.3l.2 .1 .6-.4v-1h.2v1.6h-.2v-.3a.57 .57 0 0 1-.8 .4 .57 .57 0 0 1-.3-.8zM72.2 257.5h.3v.7h.7v.2h-.7v.6a.43 .43 0 0 0 .3 .5 .43 .43 0 0 0 .5-.2v.3a.65 .65 0 0 1-.7 0 .65 .65 0 0 1-.4-.6v-.6h-.4v-.2h.4zM74.1 259.3a.44 .44 0 0 1 .5 .3 .44 .44 0 0 1-.3 .6l-.3 .1v-.2a.28 .28 0 0 0 .2-.3 .28 .28 0 0 0-.2-.3z"/>
</g>
<g fill="#059">
<path d="M30.9 262.9a.85 .85 0 0 1 1.7 0 .85 .85 0 0 1-1.7 0zM31.4 262.4a.51 .51 0 0 0 0 .8 .51 .51 0 0 0 .7 0 .52 .52 0 0 0 0-.7 .52 .52 0 0 0-.7-.1zM32.9 262h.4v1.3l.2 .1 .5-.4v-1h.3v1.7h-.3v-.4a.56 .56 0 0 1-.7 .4 .56 .56 0 0 1-.4-.8zM35.2 261.5h.3v.7h.7v.2h-.7v.6a.41 .41 0 0 0 .3 .5 .41 .41 0 0 0 .4-.2v.3a.66 .66 0 0 1-.7 .1 .66 .66 0 0 1-.3-.7v-.6h-.4v-.2h.4zM36.7 262h.4v.4a.64 .64 0 0 1 .9-.3 .64 .64 0 0 1 .1 1 .85 .85 0 0 1-1 .6v.6h-.4zM37.3 262.4l-.2 .3v.7a.61 .61 0 0 0 .7-.3 .61 .61 0 0 0-.2-.8zM38.7 262h.3v1.3l.2 .1 .5-.4v-1h.3v1.7h-.3v-.4a.56 .56 0 0 1-.7 .4 .56 .56 0 0 1-.3-.8zM40.9 261.5h.3v.7h.7v.2h-.7v.6a.41 .41 0 0 0 .3 .5 .41 .41 0 0 0 .5-.2v.3a.66 .66 0 0 1-.7 .1 .66 .66 0 0 1-.4-.7v-.6h-.4v-.2h.4z"/>
<path d="M44.3 262h.3v.4l.4-.4h.6v.7h-.4v-.4l-.6 .4v1h-.3zM46.3 262.2a.71 .71 0 0 1 .9-.1 .71 .71 0 0 1 .3 .8h-1.1a.6 .6 0 0 0 .4 .6 .6 .6 0 0 0 .7-.2 .57 .57 0 0 1-.9 .4 .92 .92 0 0 1-.3-1.5zM46.6 262.4l-.2 .3h.7l-.2-.4zM48.2 262.2l.4-.2h.8v1.4a.86 .86 0 0 1-.5 .9 .86 .86 0 0 1-1-.1v-.3a.63 .63 0 0 0 .8 .1 .63 .63 0 0 0 .3-.7 .64 .64 0 0 1-.9 .3 .64 .64 0 0 1-.1-1zM48.4 262.5a.45 .45 0 0 0-.2 .5 .45 .45 0 0 0 .6 .3l.2-.3v-.7z"/>
</g>
<path d="M51.4 262.9a.85 .85 0 0 1 1.7 0 .85 .85 0 0 1-1.7 0zM51.9 262.4a.58 .58 0 0 0-.1 .8 .58 .58 0 0 0 .8 .1 .58 .58 0 0 0 .1-.8 .58 .58 0 0 0-.8-.1zM53.3 262h.2l.1 1.3 .2 .2 .5-.5v-1h.3v1.7h-.3v-.4a.57 .57 0 0 1-.7 .4 .57 .57 0 0 1-.3-.7zM55.3 261.5h.3v.7h.7v.2h-.7v.7a.43 .43 0 0 0 .2 .4 .43 .43 0 0 0 .5-.1v.2a.65 .65 0 0 1-.7 .1 .65 .65 0 0 1-.3-.6v-.7h-.4v-.2h.4zM56.6 262h.3v.4a.64 .64 0 0 1 .9-.3 .64 .64 0 0 1 .2 1 .85 .85 0 0 1-1.1 .6v.6h-.3zM57.2 262.4l-.3 .3v.7a.65 .65 0 0 0 .8-.3 .65 .65 0 0 0-.2-.8zM58.3 262h.3v1.3l.2 .2 .6-.5v-1h.3v1.7h-.3v-.4a.57 .57 0 0 1-.7 .4 .57 .57 0 0 1-.4-.7zM60.4 261.5h.2v.7h.8v.2h-.8v.7a.43 .43 0 0 0 .3 .4 .43 .43 0 0 0 .5-.1v.2a.65 .65 0 0 1-.7 .1 .65 .65 0 0 1-.3-.6v-.7h-.4v-.2h.4zM61.6 263.7h1.6v.2h-1.6zM63.3 262h.3l.5 1.3 .6-1.3h.3l-.8 1.7h-.2zM65.3 262.3l.4-.3h.8v1.7h-.3v-.4a.64 .64 0 0 1-.9 .3 .64 .64 0 0 1-.2-.9zM65.5 262.4a.49 .49 0 0 0-.2 .7 .49 .49 0 0 0 .6 .2l.3-.3v-.7h-.4zM66.8 261.3h.7v2.1h.5v.3h-.7v-2.1h-.5zM68.5 262h.7v1.4h.5v.3h-.7v-1.4h-.5zM68.9 261.5a.2 .2 0 0 1 .4 0 .2 .2 0 0 1-.4 0zM71.3 261.3h.3v2.4h-.3v-.4a.64 .64 0 0 1-.9 .3 .64 .64 0 0 1-.2-.9 .85 .85 0 0 1 1.1-.7zM70.6 262.4a.49 .49 0 0 0-.2 .7 .49 .49 0 0 0 .6 .2l.3-.3v-.7h-.4zM72.4 263.3a.44 .44 0 0 1 .5 .3 .44 .44 0 0 1-.3 .6l-.3 .1v-.2a.28 .28 0 0 0 .3-.2 .28 .28 0 0 0-.3-.3z" fill="#3e5915"/>
<g fill="#059">
<path d="M30.9 266.9a.85 .85 0 0 1 1.7 0 .85 .85 0 0 1-1.7 0zM31.4 266.4a.51 .51 0 0 0 0 .8 .51 .51 0 0 0 .7 0 .52 .52 0 0 0 0-.7 .52 .52 0 0 0-.7-.1zM32.9 266h.4v1.3l.2 .1 .5-.4v-1h.3v1.7h-.3v-.4a.56 .56 0 0 1-.7 .4 .56 .56 0 0 1-.4-.7zM35.2 265.5h.3v.7h.7v.3h-.7v.6a.41 .41 0 0 0 .3 .4 .41 .41 0 0 0 .4-.2v.3a.66 .66 0 0 1-.7 .1 .66 .66 0 0 1-.3-.6v-.6h-.4v-.3h.4zM36.7 266h.4v.4a.64 .64 0 0 1 .9-.3 .64 .64 0 0 1 .1 1 .85 .85 0 0 1-1 .6v.6h-.4zM37.3 266.4l-.2 .4v.6a.61 .61 0 0 0 .7-.3 .61 .61 0 0 0-.2-.8zM38.7 266h.3v1.3l.2 .1 .5-.4v-1h.3v1.7h-.3v-.4a.56 .56 0 0 1-.7 .4 .56 .56 0 0 1-.3-.7zM40.9 265.5h.3v.7h.7v.3h-.7v.6a.41 .41 0 0 0 .3 .4 .41 .41 0 0 0 .5-.2v.3a.66 .66 0 0 1-.7 .1 .66 .66 0 0 1-.4-.6v-.6h-.4v-.3h.4z"/>
<path d="M44.3 266h.3v.4l.4-.4 .6 .1v.6h-.4v-.4l-.6 .4v1h-.3zM46.3 266.3a.71 .71 0 0 1 .9-.2 .71 .71 0 0 1 .3 .8h-1.1a.6 .6 0 0 0 .4 .6 .6 .6 0 0 0 .7-.2 .57 .57 0 0 1-.9 .4 .92 .92 0 0 1-.3-1.4zM46.6 266.4l-.2 .3h.7l-.2-.4zM48.2 266.2l.4-.2h.8v1.4a.86 .86 0 0 1-.5 .9 .86 .86 0 0 1-1-.1v-.3a.63 .63 0 0 0 .8 .2 .63 .63 0 0 0 .3-.8 .64 .64 0 0 1-.9 .3 .64 .64 0 0 1-.1-.9zM48.4 266.5a.45 .45 0 0 0-.2 .6 .45 .45 0 0 0 .6 .2l.2-.3v-.7z"/>
</g>
<path d="M51.6 266.1h.7v1.4h.5v.2h-.8v-1.4h-.4zM52 265.5a.2 .2 0 0 1 .4 0 .2 .2 0 0 1-.4 0zM53.3 266.1h.3v.3a.57 .57 0 0 1 .7-.4 .57 .57 0 0 1 .3 .8v.9h-.2l-.1-1.3-.2-.1-.3 .1-.2 .3v1h-.3zM55 266.1h.2v.3a.64 .64 0 0 1 .9-.3 .64 .64 0 0 1 .2 1 .85 .85 0 0 1-1.1 .6v.6h-.2zM55.5 266.4l-.3 .4v.6a.65 .65 0 0 0 .8-.3 .65 .65 0 0 0-.2-.8zM56.7 266.1h.2v1.2l.3 .2 .5-.5v-.9h.3v1.6h-.3v-.4a.57 .57 0 0 1-.7 .4 .57 .57 0 0 1-.3-.7zM58.7 265.6h.2v.6h.8v.2h-.8v.7a.43 .43 0 0 0 .3 .4 .43 .43 0 0 0 .5-.1v.2a.65 .65 0 0 1-.7 .1 .65 .65 0 0 1-.3-.6v-.7h-.4v-.2h.4zM59.9 267.7h1.6v.2h-1.6zM61.9 266.3a.69 .69 0 0 1 .9-.2 .69 .69 0 0 1 .3 .8h-1.1a.62 .62 0 0 0 .4 .6 .62 .62 0 0 0 .7-.2 .56 .56 0 0 1-.8 .4 .9 .9 0 0 1-.4-1.4zM62.2 266.4l-.2 .3h.8l-.2-.4zM63.4 266.1h.3v.3a.57 .57 0 0 1 .7-.4 .57 .57 0 0 1 .4 .8v.9h-.3v-1.3l-.2-.1-.3 .1-.3 .3v1h-.3zM65.3 266.3l.4-.2h.8v1.6h-.3v-.4a.64 .64 0 0 1-.9 .3 .64 .64 0 0 1-.2-.9zM65.5 266.5a.49 .49 0 0 0-.2 .6 .49 .49 0 0 0 .6 .2l.3-.3v-.7h-.4zM66.8 265.4h.3v1a.64 .64 0 0 1 .9-.3 .64 .64 0 0 1 .2 1 1.05 1.05 0 0 1-1.4 .6zM67.4 266.4l-.3 .4v.6a.65 .65 0 0 0 .8-.3 .65 .65 0 0 0-.3-.8zM68.5 265.4h.7v2.1h.5v.2h-.7v-2.1h-.5zM70.4 266.3a.69 .69 0 0 1 .9-.2 .69 .69 0 0 1 .3 .8h-1.1a.62 .62 0 0 0 .4 .6 .62 .62 0 0 0 .7-.2 .56 .56 0 0 1-.9 .4 .9 .9 0 0 1-.3-1.4zM70.7 266.4l-.2 .3h.8l-.2-.4zM72.4 267.3a.44 .44 0 0 1 .5 .4 .44 .44 0 0 1-.3 .5l-.3 .1v-.2a.28 .28 0 0 0 .3-.2 .28 .28 0 0 0-.3-.3z" fill="#3e5915"/>
<path d="M30.9 270.9a.85 .85 0 0 1 1.7 0 .85 .85 0 0 1-1.7 0zM31.4 270.5a.51 .51 0 0 0 0 .7 .51 .51 0 0 0 .7 0 .52 .52 0 0 0 0-.7 .52 .52 0 0 0-.7 0zM32.9 270.1h.4v1.2l.2 .2 .5-.5v-.9h.3v1.6h-.3v-.3a.56 .56 0 0 1-.7 .3 .56 .56 0 0 1-.4-.7zM35.2 269.6h.3v.6h.7v.3h-.7v.6a.41 .41 0 0 0 .3 .4 .41 .41 0 0 0 .4-.1v.2a.66 .66 0 0 1-.7 .1 .66 .66 0 0 1-.3-.6v-.6h-.4v-.3h.4zM36.7 270.1h.4v.3a.64 .64 0 0 1 .9-.3 .64 .64 0 0 1 .1 1 .85 .85 0 0 1-1 .6v.6h-.4zM37.3 270.5l-.2 .3v.6a.61 .61 0 0 0 .7-.3 .61 .61 0 0 0-.2-.8zM38.7 270.1h.3v1.2l.2 .2 .5-.5v-.9h.3v1.6h-.3v-.3a.56 .56 0 0 1-.7 .3 .56 .56 0 0 1-.3-.7zM40.9 269.6h.3v.6h.7v.3h-.7v.6a.41 .41 0 0 0 .3 .4 .41 .41 0 0 0 .5-.1v.2a.66 .66 0 0 1-.7 .1 .66 .66 0 0 1-.4-.6v-.6h-.4v-.3h.4z" fill="#059"/>
<path d="M44.4 270.3a.69 .69 0 0 1 .8-.2 .69 .69 0 0 1 .3 .8h-1.1a.62 .62 0 0 0 .4 .6 .62 .62 0 0 0 .7-.1 .56 .56 0 0 1-.8 .3 .9 .9 0 0 1-.3-1.4zM44.6 270.4l-.2 .3h.9l-.3-.4zM45.8 270.1h.2v.4l.1-.2a.3 .3 0 0 1 .4-.2 .3 .3 0 0 1 .2 .4 .35 .35 0 0 1 .2-.4 .35 .35 0 0 1 .4 .2v1.4h-.2l-.1-1.4-.3 .5v.9h-.3l-.1-1.4-.3 .5v.9h-.2zM47.5 270.1h.3v.4a.64 .64 0 0 1 .9-.4 .64 .64 0 0 1 .2 1 .85 .85 0 0 1-1.1 .6v.6h-.3zM48.1 270.4l-.3 .4v.7a.65 .65 0 0 0 .8-.4 .65 .65 0 0 0-.2-.8zM49.6 269.6h.2v.6h.8v.3h-.8v.6a.43 .43 0 0 0 .3 .4 .43 .43 0 0 0 .5-.1v.2a.65 .65 0 0 1-.7 .1 .65 .65 0 0 1-.3-.6v-.6h-.4v-.3h.4zM50.8 270.1h.3l.6 1.2 .5-1.2h.3l-.7 1.5a.86 .86 0 0 1-1 .8v-.3a.57 .57 0 0 0 .7-.5zM53.1 271.4a.44 .44 0 0 1 .5 .3 .44 .44 0 0 1-.3 .5l-.3 .1v-.1a.28 .28 0 0 0 .3-.3 .28 .28 0 0 0-.2-.3z" fill="#3e5915"/>
<g fill="#e60415">
<path d="M57.3 269.4h.2l-1.4 2.4h-.2zM59 269.4h.2l-1.4 2.4h-.2z"/>
<path d="M65.9 269.5l.7-.2 .2 .1v.2a.53 .53 0 0 0-.6 0 .53 .53 0 0 0-.2 .6h.6v.3h-.6v1.2h-.3v-1.2h-.3v-.3h.3zM67 270.1h.8v1.4h.4v.2h-.7v-1.4h-.5zM67.4 269.5a.2 .2 0 0 1 .4 0 .2 .2 0 0 1-.4 0zM69.3 269.5l.7-.2 .2 .1v.2a.53 .53 0 0 0-.6 0 .53 .53 0 0 0-.2 .6h.6v.3h-.6v1.2h-.3v-1.2h-.3v-.3h.3zM70.3 270.9a.82 .82 0 0 1 1.6 0 .82 .82 0 0 1-1.6 0zM70.7 270.4a.58 .58 0 0 0 0 .8 .58 .58 0 0 0 .7 .2 .58 .58 0 0 0 .1-.8 .58 .58 0 0 0-.8-.2z"/>
</g>
<path d="M30.9 274.9a.85 .85 0 0 1 1.7 0 .85 .85 0 0 1-1.7 0zM31.4 274.5a.51 .51 0 0 0 0 .7 .51 .51 0 0 0 .7 0 .52 .52 0 0 0 0-.6 .52 .52 0 0 0-.7-.1zM32.9 274.1h.4v1.2l.2 .2 .5-.5v-.9h.3v1.6h-.3v-.3a.56 .56 0 0 1-.7 .3 .56 .56 0 0 1-.4-.7zM35.2 273.6h.3v.6h.7v.3h-.7v.6a.41 .41 0 0 0 .3 .4 .41 .41 0 0 0 .4-.1v.3a.66 .66 0 0 1-.7 0 .66 .66 0 0 1-.3-.6v-.6h-.4v-.3h.4zM36.7 274.1h.4v.3a.64 .64 0 0 1 .9-.2 .64 .64 0 0 1 .1 .9 .85 .85 0 0 1-1 .6v.6h-.4zM37.3 274.5l-.2 .3v.6a.61 .61 0 0 0 .7-.3 .61 .61 0 0 0-.2-.7zM38.7 274.1h.3v1.2l.2 .2 .5-.5v-.9h.3v1.6h-.3v-.3a.56 .56 0 0 1-.7 .3 .56 .56 0 0 1-.3-.7zM40.9 273.6h.3v.6h.7v.3h-.7v.6a.41 .41 0 0 0 .3 .4 .41 .41 0 0 0 .5-.1v.3a.66 .66 0 0 1-.7 0 .66 .66 0 0 1-.4-.6v-.6h-.4v-.3h.4z" fill="#059"/>
<path d="M44.7 273.6l.7-.2h.2v.2a.53 .53 0 0 0-.6 0 .53 .53 0 0 0-.2 .6h.7v.3h-.7v1.2h-.2v-1.2h-.4v-.3h.4zM45.9 274.1h.2v1.3l.3 .1 .5-.4v-1h.3v1.6h-.3v-.3a.57 .57 0 0 1-.7 .4 .57 .57 0 0 1-.3-.8zM47.5 273.4h.8v2.1h.5v.2h-.8v-2.1h-.5zM49.2 273.4h.8v2.1h.5v.2h-.8v-2.1h-.5z" fill="#3e5915"/>
<g fill="#e60415">
<path d="M57.3 273.4h.2l-1.4 2.4h-.2zM59 273.4h.2l-1.4 2.4h-.2z"/>
<path d="M65.9 273.6l.7-.2h.2v.2a.53 .53 0 0 0-.6 0 .53 .53 0 0 0-.2 .6h.6v.3h-.6v1.2h-.3v-1.2h-.3v-.3h.3zM67 274.1h.8v1.4h.4v.2h-.7v-1.4h-.5zM67.4 273.5a.2 .2 0 0 1 .4 0 .2 .2 0 0 1-.4 0zM69.3 273.6l.7-.2h.2v.2a.53 .53 0 0 0-.6 0 .53 .53 0 0 0-.2 .6h.6v.3h-.6v1.2h-.3v-1.2h-.3v-.3h.3zM70.3 275a.82 .82 0 0 1 1.6 0 .82 .82 0 0 1-1.6 0zM70.7 274.5a.58 .58 0 0 0 0 .7 .58 .58 0 0 0 .7 .2 .58 .58 0 0 0 .1-.8 .58 .58 0 0 0-.8-.1z"/>
</g>
<text font-size="5.9" x="14.1" y="25.1">直接内存存取(DMA)开发文档</text>
<g font-size="4.4">
<text x="14.1" y="36.3">数字电路期末实验-小组作业</text>
<text x="14.1" y="56.9">综述</text>
<text x="14.1" y="119.7">基本版本</text>
</g>
<g font-size="3.4">
<text x="14.1" y="127.4">1. 整体概述</text>
<text x="14.1" y="209.1">2. FIFO模块</text>
</g>
<g font-size="3">
<text x="14.1" y="43.7">小组成员: 王华强 刘蕴哲 蔡昕</text>
<text x="14.1" y="64.3">本作品实现了一个支持CPU和内存双向传输数据的DMA（满足所有基本要求）。除此之外，该DMA可以满足接受CPU向DMA传输所处理的</text>
<text x="14.1" y="68.9">数据所在的地址和数据长度的要求，并且DMA可根据CPU所决定并输出的数据长度来控制实际传输数据的长度，在传输完毕要求长度的数据</text>
<text x="14.1" y="73.6">则不再传输数据，而是等待CPU下一条包含所处理的数据所在的地址和数据长度的指令，之后再进行要求长度数据的传输。本作品使用了模</text>
<text x="14.1" y="78.2">块化设计，共包括七个模块，各模块之间的调用关系将在后文给出。同时，在testbench中完善了数据测试部分，即将所有CPU和DMA、内</text>
<text x="14.1" y="82.9">存和DMA之间的数据传输过程打印出来，方便使用者在不检查波形的情况下，通过打印的数据传输过程来判断该DMA的功能是否实现。</text>
<text x="14.1" y="90.5">整个项目由5个模块组成. 其中DMA本身采用了模块化设计, 由两个FIFO模块和外部控制逻辑组成.</text>
<text x="14.1" y="98.1">扩展版本支持地址控制功能. 在原实现的基础上设计了单独的地址控制模块, 总模块数达到7个. 其余模块也相应的做了大量改动. 但整体结构</text>
<text x="14.1" y="102.8">与基本版本保持一致. 扩展版本相对于基础版本的改动将在扩展部分详细说明.</text>
<text x="14.1" y="110.4">其中basic版本是基础的要求, 而addr_supported版本是支持地址的版本.</text>
<text x="14.1" y="135.2">完备的注释仅限在支持地址的版本中.</text>
<text x="14.1" y="142.8">文档中仅仅列出接口定义, 修改位置, 原理说明. 具体的实现方式敬请参阅源代码</text>
<text x="14.1" y="150.4">基础版本中各个模块的层级关系如下所示:</text>
<text x="14.1" y="200.8">各个模块的简要说明和接口设置如下所示:</text>
<text x="14.1" y="217.1">先入先出存储模块, 额外的功能包括: 支持直接输出full, empty状态(使用组合逻辑), 支持两种写入输出模式, 可以通过workmode端口配置读写</text>
<text x="14.1" y="221.8">模式(4位/8位). 支持地址的版本中添加了直接置满功能.</text>
<text x="102.7" y="286.3">1/8</text>
</g>
<g font-size="3" fill="#e60415">
<text x="59.2" y="271.7">当前</text>
<text x="59.2" y="275.7">当前</text>
<text x="71.9" y="271.7">已满</text>
<text x="71.9" y="275.7">已空</text>
</g>
</svg>
